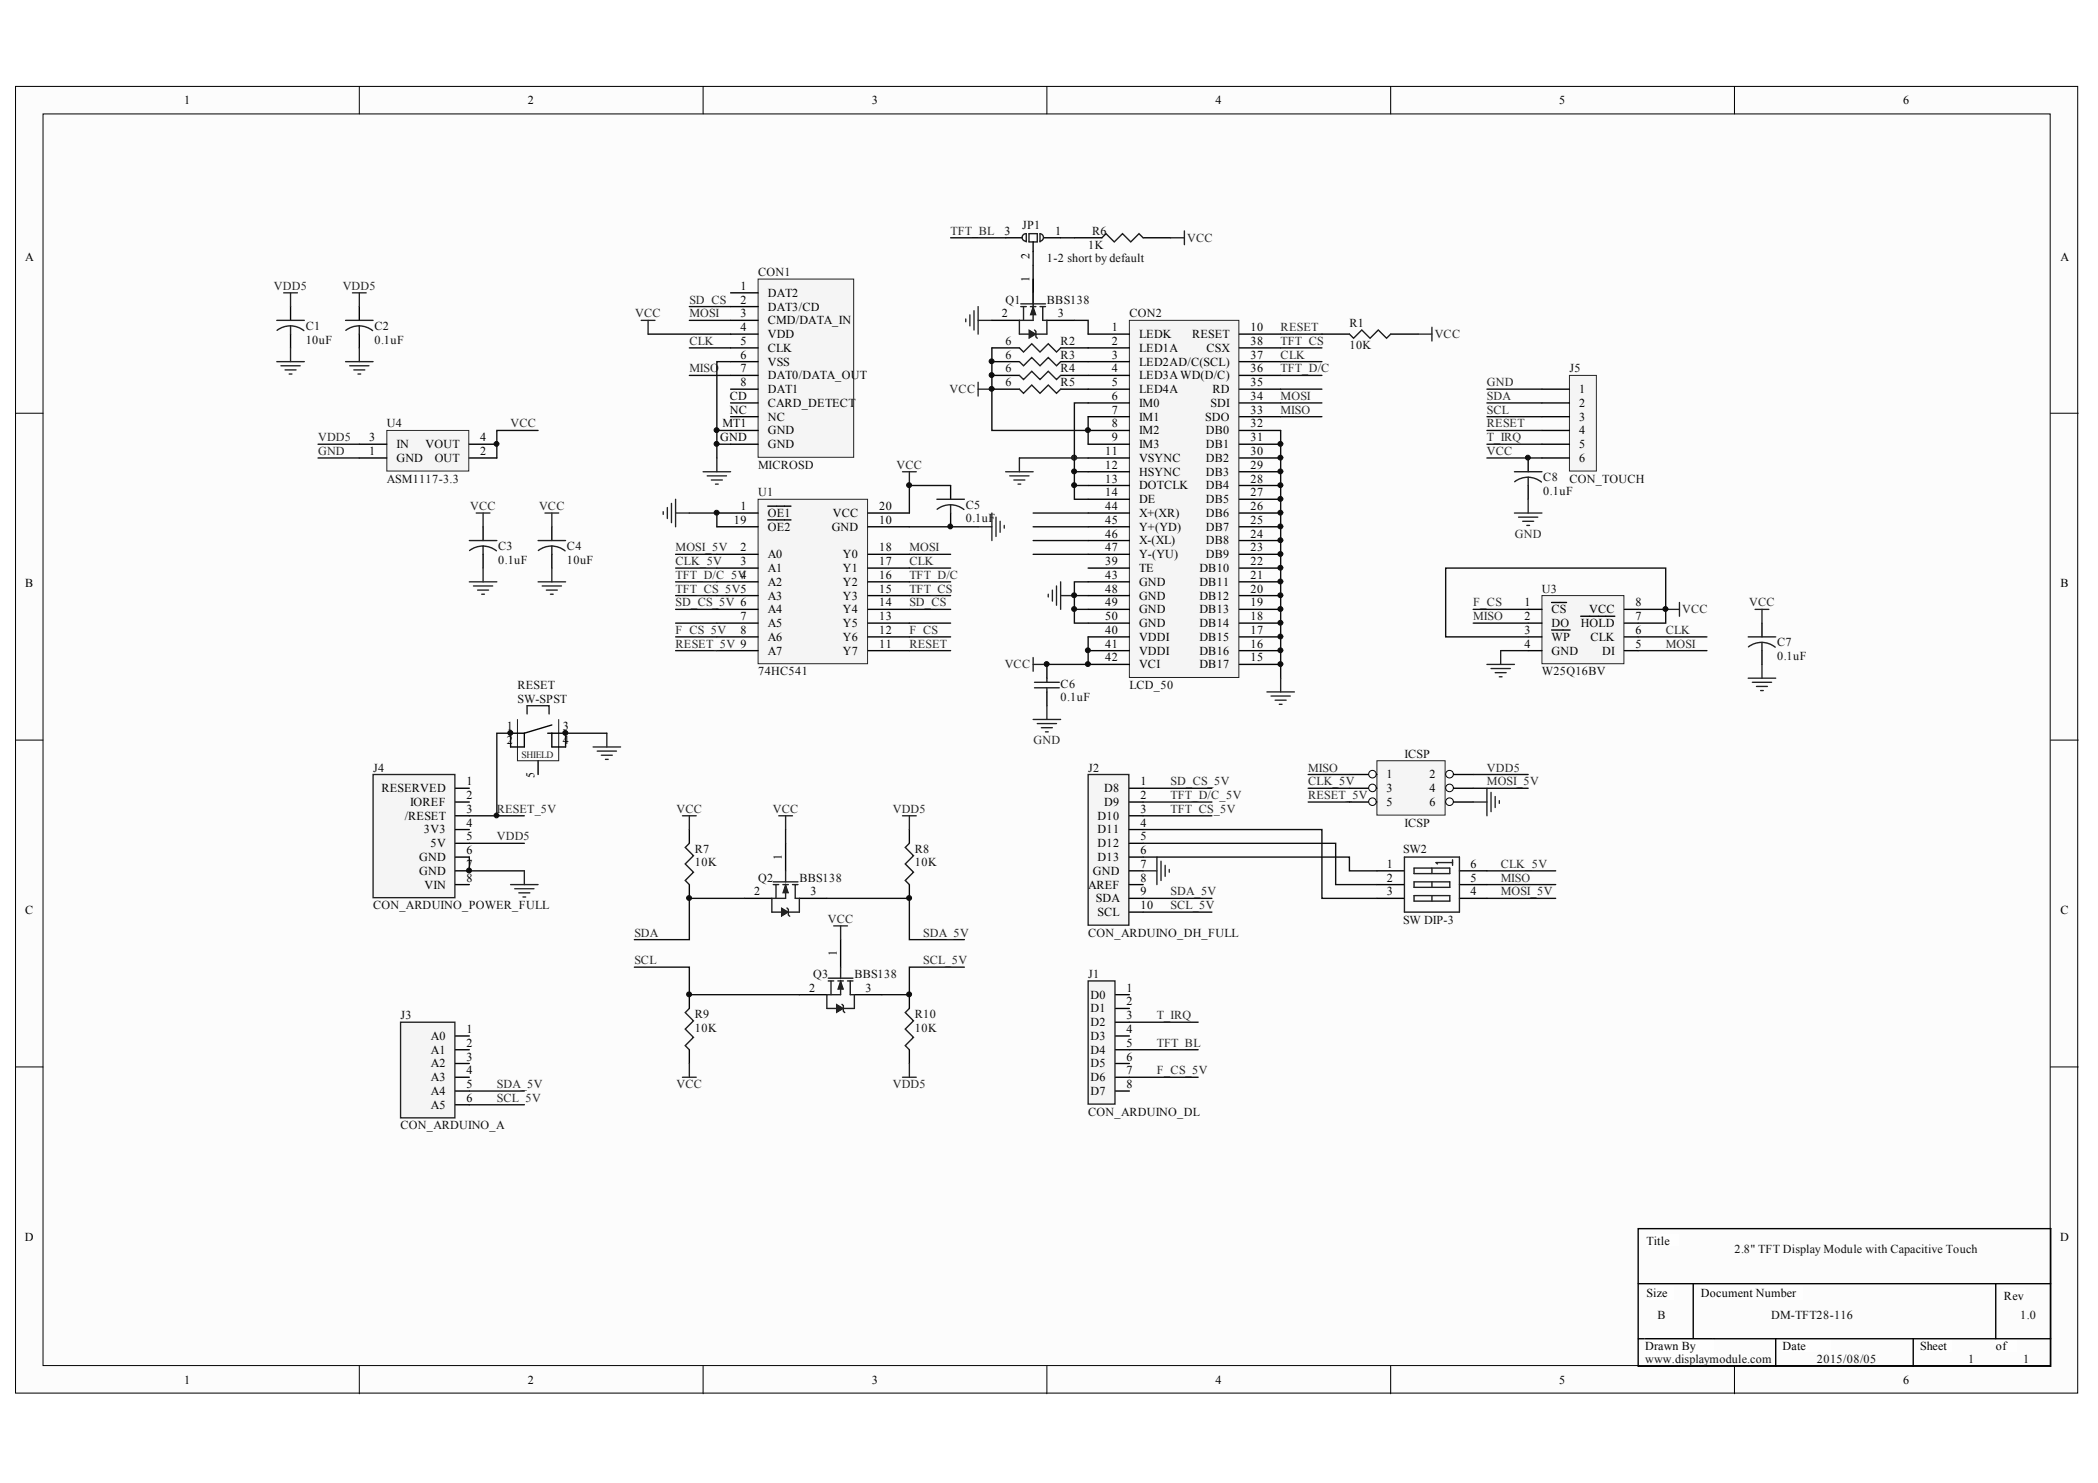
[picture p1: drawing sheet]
<svg xmlns="http://www.w3.org/2000/svg" width="296mm" height="209mm" viewBox="0 0 296 209" stroke-linecap="round" stroke-linejoin="round" font-family="sans-serif">
<g fill="#fcfcfc" stroke="#000" stroke-width=".14">
<path d="M2.2 12.2h290.9v184.3h-290.9z"/>
<path d="M6.1 16.1h283.1v176.5h-283.1z"/>
</g>
<g fill="none" stroke="#000" stroke-width=".14">
<path d="M50.7 12.2v3.9M99.2 12.2v3.9M147.7 12.2v3.9M196.2 12.2v3.9M244.7 12.2v3.9M2.2 58.3h3.9M289.3 58.3h3.9M2.2 104.4h3.9M289.3 104.4h3.9M2.2 150.5h3.9M289.3 150.5h3.9M50.7 192.7v3.9"/>
<path d="M99.2 192.7v3.9M147.7 192.7v3.9M196.2 192.7v3.9M244.7 192.7v3.9"/>
</g>
<circle cx="151.5" cy="64.6" r=".34" fill="#0e0e0e" stroke="#0e0e0e" stroke-width=".14"/>
<path d="M56.5 144.2h7.7v13.5h-7.7z" fill="#f5f5f5" stroke="#262626" stroke-width=".19"/>
<path d="M64.3 146.1h1.9M64.3 148.1h1.9M64.3 150h1.9M64.3 152h1.9M64.3 153.9h1.9M64.3 155.8h1.9" fill="none" stroke="#000" stroke-width=".19"/>
<path d="M52.6 109.3h11.6v17.3h-11.6z" fill="#f5f5f5" stroke="#262626" stroke-width=".19"/>
<path d="M64.3 115.1h1.9M64.3 117h1.9M64.3 119h1.9M64.3 113.1h1.9M64.3 111.2h1.9M64.3 120.9h1.9M64.3 122.8h1.9M64.3 124.8h1.9" fill="none" stroke="#000" stroke-width=".19"/>
<path d="M153.5 138.4h3.8v17.3h-3.8z" fill="#f5f5f5" stroke="#262626" stroke-width=".19"/>
<path d="M157.4 140.3h1.9M157.4 142.3h1.9M157.4 144.2h1.9M157.4 146.1h1.9M157.4 148.1h1.9M157.4 150h1.9M157.4 152h1.9M157.4 153.9h1.9" fill="none" stroke="#000" stroke-width=".19"/>
<path d="M153.5 109.3h5.8v21.2h-5.8z" fill="#f5f5f5" stroke="#262626" stroke-width=".19"/>
<path d="M159.3 111.2h2M159.3 113.1h2M159.3 115.1h2M159.3 117h2M159.3 119h2M159.3 120.9h2M159.3 122.8h2M159.3 124.8h2M159.3 126.7h2M159.3 128.7h2" fill="none" stroke="#000" stroke-width=".19"/>
<path d="M217.5 84h11.6v9.6h-11.6z" fill="#f5f5f5" stroke="#262626" stroke-width=".14"/>
<path d="M215.6 86h1.9M215.6 87.9h1.9M215.6 89.8h1.9M215.6 91.8h1.9M218.9 85h2.1M218.9 88.9h2.6M223 86.9h4.8M229.2 86h1.9M229.2 87.9h1.9M229.2 89.8h1.9M229.2 91.8h1.9" fill="none" stroke="#000" stroke-width=".19"/>
<path d="M54.6 60.7h11.5v5.7h-11.5z" fill="#f5f5f5" stroke="#262626" stroke-width=".14"/>
<path d="M50.7 62.7h3.9M50.7 64.6h3.9M66.2 62.7h3.9M66.2 64.6h3.9" fill="none" stroke="#000" stroke-width=".19"/>
<path d="M159.3 45.2h15.5v50.4h-15.5z" fill="#f5f5f5" stroke="#262626" stroke-width=".14"/>
<g fill="none" stroke="#000" stroke-width=".19">
<path d="M50.7 43.3v1.9M50.7 47.1v2M139.9 54.9h3.9M139.9 53h3.9M139.9 51h3.9M139.9 49.1h3.9M149.6 54.9h9.7M149.6 53h9.7M149.6 51h9.7M149.6 49.1h9.7M153.5 47.1h5.8M153.5 56.8h5.8"/>
<path d="M153.5 58.8h5.8M174.9 54.9h5.8M174.9 53h5.8M174.9 51h5.8M174.9 49.1h5.8M174.9 47.1h5.8M174.9 56.8h5.8M174.9 58.8h5.8M186.5 47.1h3.9M196.2 47.1h3.9M68.2 74.3v2M68.2 78.2v1.9"/>
<path d="M153.5 60.7h5.8M153.5 62.7h5.8M153.5 64.6h5.8M153.5 66.5h5.8M153.5 68.5h5.8M153.5 70.4h5.8M153.5 78.2h5.8M153.5 76.3h5.8M153.5 74.3h5.8M153.5 72.4h5.8M174.9 60.7h5.8M174.9 62.7h5.8"/>
<path d="M174.9 64.6h5.8M174.9 66.5h5.8M174.9 68.5h5.8M174.9 70.4h5.8M174.9 78.2h5.8M174.9 76.3h5.8M174.9 74.3h5.8M174.9 72.4h5.8M153.5 93.7h5.8M153.5 91.8h5.8M153.5 89.8h5.8M153.5 87.9h5.8"/>
<path d="M153.5 86h5.8M153.5 84h5.8M153.5 82.1h5.8M153.5 80.1h5.8M174.9 93.7h5.8M174.9 91.8h5.8M174.9 89.8h5.8M174.9 87.9h5.8M174.9 86h5.8M174.9 84h5.8M174.9 82.1h5.8M174.9 80.1h5.8"/>
<path d="M248.6 87.9v1.9M248.6 91.8v1.9"/>
</g>
<g fill="none" stroke="#0e0e0e" stroke-width=".19">
<path d="M91.4 47.1h11.7M97.3 43.3h5.8M97.3 49.1h5.8M97.3 45.2h5.8M97.3 53h5.8M180.7 49.1h5.8M180.7 53h5.8M180.7 47.1h5.8M180.7 51h5.8M180.7 54.9h5.8M180.7 56.8h5.8M180.7 58.8h5.8"/>
<path d="M44.9 62.7h5.8M44.9 64.6h5.8M75.9 60.7h-5.8v3.9M95.3 78.2h5.8M101.1 62.7h2M101.1 60.7h2M128.3 78.2h5.8M143.8 64.6h9.7M145.8 78.2h7.7M145.8 72.4h7.7M145.8 74.3h7.7M145.8 76.3h7.7"/>
<path d="M151.6 66.5h1.9M151.6 68.5h1.9M180.7 60.7v35M95.3 80.1h5.8M95.3 82.1h5.8M95.3 84h5.8M95.3 86h5.8M95.3 87.9h5.8M128.3 80.1h5.8M128.3 82.1h5.8M128.3 84h5.8M128.3 86h5.8"/>
<path d="M128.3 87.9h5.8M151.6 86h1.9M66.2 119h7.8M66.2 120.9v1.9h7.8"/>
</g>
<g fill="none" stroke="#1c1c1c" stroke-width=".19">
<path d="M48.8 45.2h3.8M50.7 46a3.1 3.1 0 0 1 1.9 .6M50.7 46a3.1 3.1 0 0 0-1.9 .6M50.7 46v1.1M143.8 49.1l.6 .6 1.2-1.2 1.1 1.2 1.2-1.2 1.1 1.2 .6-.6M143.8 51l.6 .6 1.2-1.2 1.1 1.2 1.2-1.2 1.1 1.2 .6-.6M143.8 54.9l.6 .6 1.2-1.2 1.1 1.2 1.2-1.2 1.1 1.2 .6-.6M143.8 53l.6 .5 1.2-1.1 1.1 1.1 1.2-1.1 1.1 1.1 .6-.5M190.4 47.1l.6 .6 1.1-1.1 1.2 1.1 1.1-1.1 1.2 1.1 .6-.6M66.2 76.3h3.9M68.2 77a3.1 3.1 0 0 1 1.8 .7M68.2 77a3.1 3.1 0 0 0-2 .7"/>
<path d="M68.2 77v1.2M246.6 89.8h3.9M248.6 90.6a3.1 3.1 0 0 1 1.8 .7M248.6 90.6a3.1 3.1 0 0 0-1.9 .6M248.6 90.6v1.2"/>
</g>
<g fill="none" stroke="#262626" stroke-width=".19">
<path d="M48.8 51h3.8M49.3 51.6h2.7M49.7 41.3h2M49.9 52.2h1.6M50.5 52.8h.4M50.7 41.3v2M50.7 49.1v1.9M90.5 45.2h1.9M91.4 45.2v1.9M136.2 45v.4M136.8 44.4v1.6M137.4 43.8v2.8"/>
<path d="M138 45.2h1.9M138 43.3v3.8M138 53.9v2M138 54.9h1.9M67.2 72.4h1.9M68.2 72.4v1.9M99.2 66.5h3.9M99.8 67.1h2.7M100.4 67.7h1.5M100.9 68.3h.4M101.1 64.6v1.9M127.3 66.5h2"/>
<path d="M128.3 66.5v2M141.9 66.5h3.9M142.5 67.1h2.7M143 67.7h1.6M143.6 68.3h.4M143.8 64.6v1.9M66.2 82.1h3.9M66.8 82.7h2.7M67.4 83.2h1.5M68 83.8h.3M68.2 80.1v2M145.8 92.8v1.9"/>
<path d="M145.8 93.7h1.9M147.9 83.8v.4M148.5 83.2v1.6M149 82.7v2.7M149.6 82.1v3.9M149.6 84h2M178.7 97.6h3.9M179.3 98.2h2.7M179.9 98.8h1.5M180.5 99.4h.4M180.7 95.7v1.9M246.6 95.7h3.9"/>
<path d="M247.2 96.2h2.7M247.6 86h1.9M247.8 96.8h1.5M248.4 97.4h.4M248.6 86v1.9M248.6 93.7v2M83.7 105.4h3.9M84.3 106h2.7M84.8 106.5h1.6M85.4 107.1h.4M85.6 103.4v2M72 124.8h3.9"/>
<path d="M72.6 125.4h2.7M73.2 125.9h1.5M73.8 126.5h.4M74 122.8v2"/>
</g>
<path d="M107 70.4h15.4v23.2h-15.4z" fill="#f5f5f5" stroke="#262626" stroke-width=".14"/>
<g fill="none" stroke="#000" stroke-width=".19">
<path d="M101.1 72.4h5.9M101.1 78.2h5.9M101.1 74.3h5.9M108.3 71.4h3.3M108.3 73.3h3.3M122.5 72.4h5.8M122.5 78.2h5.8M122.5 74.3h5.8M134.1 68.5v1.9M134.1 72.4v1.9M101.1 80.1h5.9M101.1 82.1h5.9"/>
<path d="M101.1 84h5.9M101.1 86h5.9M101.1 87.9h5.9M101.1 89.8h5.9M101.1 91.8h5.9M122.5 80.1h5.8M122.5 82.1h5.8M122.5 84h5.8M122.5 86h5.8M122.5 87.9h5.8M122.5 89.8h5.8M122.5 91.8h5.8"/>
</g>
<g fill="none" stroke="#262626" stroke-width=".19">
<path d="M93.6 72.2v.4M94.1 71.6v1.5M94.7 71v2.7M95.3 70.4v3.9M95.3 72.4h2M138 74.3h1.9M139.9 72.4v3.9M140.5 73v2.7M141.1 73.5v1.6M141.7 74.1v.4M209.8 93.7h3.9M210.4 94.3h2.7"/>
<path d="M210.9 94.9h1.6M211.5 95.5h.4M211.7 91.8v1.9M235 86h1.9M236.9 85v1.9"/>
</g>
<g fill="none" stroke="#0e0e0e" stroke-width=".19">
<path d="M97.3 72.4h3.8v1.9M134.1 68.5h-5.8v3.9M95.3 89.8h5.8M128.3 89.8h5.8M207.8 86h7.8M207.8 87.9h7.8M211.7 91.8h3.9M231.1 89.8h9.7M231.1 86h3.9M231.1 91.8h9.7M161.3 115.1h9.7M161.3 113.1h9.7"/>
<path d="M161.3 111.2h9.7M161.3 126.7h9.7M161.3 128.7h9.7M66.2 155.8h7.8M66.2 153.9h7.8M159.3 148.1h9.7M159.3 152h9.7"/>
</g>
<path d="M132.2 70.4h3.9M132.2 71.8a3.1 3.1 0 0 1 3.8 .1M134.1 71.2v1.2" fill="none" stroke="#1c1c1c" stroke-width=".19"/>
<path d="M194.3 107.3h9.6v7.7h-9.6z" fill="#f5f5f5" stroke="#262626" stroke-width=".14"/>
<path d="M190.4 109.3h3.9" fill="none" stroke="#000" stroke-width=".19"/>
<circle cx="193.6" cy="109.2" r=".53" fill="#fcfcfc" stroke="#000" stroke-width=".14"/>
<path d="M204 109.3h3.8" fill="none" stroke="#000" stroke-width=".19"/>
<circle cx="204.5" cy="109.2" r=".54" fill="#fcfcfc" stroke="#000" stroke-width=".14"/>
<path d="M190.4 111.2h3.9" fill="none" stroke="#000" stroke-width=".19"/>
<circle cx="193.6" cy="111.1" r=".53" fill="#fcfcfc" stroke="#000" stroke-width=".14"/>
<path d="M204 111.2h3.8" fill="none" stroke="#000" stroke-width=".19"/>
<circle cx="204.5" cy="111.1" r=".54" fill="#fcfcfc" stroke="#000" stroke-width=".14"/>
<path d="M190.4 113.1h3.9" fill="none" stroke="#000" stroke-width=".19"/>
<circle cx="193.6" cy="113.1" r=".53" fill="#fcfcfc" stroke="#000" stroke-width=".14"/>
<path d="M204 113.1h3.8" fill="none" stroke="#000" stroke-width=".19"/>
<circle cx="204.5" cy="113.1" r=".54" fill="#fcfcfc" stroke="#000" stroke-width=".14"/>
<path d="M95.3 91.8h5.8M128.3 91.8h5.8M66.2 115.1h7.8M209.8 122.8h9.7M209.8 124.8h9.7M209.8 126.7h9.7M159.3 144.2h9.7" fill="none" stroke="#0e0e0e" stroke-width=".19"/>
<path d="M151.6 33.5h3.9M161.3 33.5h3.9M147.7 93.7v2M147.7 97.6v1.9M72 103.4h2M74 103.4v2h-2M75.9 107.3v2M77.3 103.4h2.5M77.9 103.4v2h1.9M77.9 102.3l-3.9 1.1" fill="none" stroke="#000" stroke-width=".19"/>
<path d="M155.5 33.5l.5-.5 1.2 1.1 1.2-1.1 1.1 1.1 1.2-1.1 .6 .5M145.9 96.2h3.5M145.9 97h3.5M147.7 95.7v.5M147.7 97v.6M74.4 100.7v-1.2h3.1v1.2" fill="none" stroke="#1c1c1c" stroke-width=".19"/>
<path d="M165.2 33.5h1.9M167.1 32.6v1.9M200.1 47.1h1.9M202 46.2v1.9" fill="none" stroke="#262626" stroke-width=".19"/>
<path d="M73 101.5v5.8h5.8v-5.8" fill="none" stroke="#1c1c1c" stroke-width=".14"/>
<path d="M107 39.4h13.4v25.1h-13.4z" fill="#f5f5f5" stroke="#262626" stroke-width=".14"/>
<g fill="none" stroke="#000" stroke-width=".19">
<path d="M103.1 41.3h3.9M103.1 43.3h3.9M103.1 45.2h3.9M103.1 47.1h3.9M103.1 49.1h3.9M103.1 51h3.9M103.1 53h3.9M103.1 54.9h3.9M103.1 56.8h3.9M103.1 58.8h3.9M103.1 60.7h3.9M103.1 62.7h3.9"/>
<path d="M194.3 122.8h3.8M194.3 124.8h3.8M194.3 126.7h3.8M205.9 122.8h3.9M205.9 124.8h3.9M205.9 126.7h3.9M231.1 173.3h58.2v19.4h-58.2zM231.1 181.1h58.2M231.1 188.8h58.2M238.9 181.1v7.7M250.5 188.8v3.9M269.9 188.8v3.9"/>
<path d="M281.6 181.1v7.7"/>
</g>
<circle cx="151.5" cy="64.6" r=".34" fill="#262626" stroke="#262626" stroke-width=".14"/>
<path d="M207.8 113.1h2M209.8 111.2v3.9M210.4 111.8v2.7M210.9 112.4v1.5M211.5 112.9v.4M161.3 122.8h1.9M163.2 120.9v3.9M163.8 121.5v2.7M164.4 122.1v1.5M165 122.6v.4" fill="none" stroke="#262626" stroke-width=".19"/>
<path d="M198.1 120.9h7.8v7.8h-7.8zM199.5 122.5h5v.7h-5zM199.5 124.4h5v.8h-5zM199.5 126.3h5v.8h-5zM202 122.5v.7M202 124.4v.8M202 126.3v.8M204.9 121.7h-2.3l.2 .2M204.9 121.3v.8" fill="none" stroke="#1c1c1c" stroke-width=".19"/>
<g fill="none" stroke="#0e0e0e" stroke-width=".19">
<path d="M103.1 51h-2v13.6M139.9 49.1v11.6h13.6M153.5 56.8h-1.9v13.6h1.9M153.5 58.8v3.9M128.3 74.3h9.7M151.6 84h1.9M153.5 82.1h-1.9v5.8h1.9M153.5 89.8v3.9h-5.8M231.1 87.9h3.9v-7.8h-31v9.7h11.6M72 105.4v-2h-1.9v11.7M85.6 103.4h-5.8v2M161.3 119h27.1v5.8h5.9"/>
<path d="M161.3 117h25.2v9.7h7.8M184.6 109.3h5.8M184.6 111.2h5.8M207.8 111.2h7.8M161.3 120.9h29.1v1.9h3.9"/>
</g>
<g fill="#fefefe" stroke="#fefefe" stroke-width=".14">
<path d="M232.3 174.2h4.5v1.5h-4.5z"/>
<path d="M232.3 181.5h3.8v1.8h-3.8z"/>
<path d="M239.9 181.5h14.5v1.8h-14.5z"/>
<path d="M282.7 181.8h3v1.5h-3z"/>
<path d="M251.5 188.8h6.7v1.9h-6.7z"/>
<path d="M270.9 188.8h4.4v1.9h-4.4z"/>
<path d="M281.6 188.9h2.9v1.8h-2.9z"/>
<path d="M232.1 188.8h9.6v3.3h-9.6z"/>
</g>
<path d="M221.4 53h3.8v13.4h-3.8z" fill="#f5f5f5" stroke="#262626" stroke-width=".14"/>
<g fill="none" stroke="#000" stroke-width=".19">
<path d="M141.9 33.5h2.3M145.8 37.4v3.9M147.3 33.5h2.3M41 43.3v1.9M41 47.1v2M139.9 45.2h3.9M147.7 45.2h3.9M217.5 54.9h3.9M217.5 56.8h3.9M217.5 58.8h3.9M77.9 74.3v2M77.9 78.2v1.9"/>
<path d="M215.6 64.6v1.9M215.6 68.5v1.9M217.5 60.7h3.9M217.5 62.7h3.9M217.5 64.6h3.9M97.3 117v2M110.8 119v3.8M128.3 117v2M97.3 124.8v1.9M105 126.7h3.9M112.8 126.7h3.9M118.6 132.5v3.9"/>
<path d="M128.3 124.8v1.9M97.3 140.3v2M97.3 148.1v1.9M112.8 140.3h3.9M120.5 140.3h3.9M128.3 140.3v2M128.3 148.1v1.9"/>
</g>
<g fill="none" stroke="#0e0e0e" stroke-width=".19">
<path d="M134.1 33.5h7.8M145.8 35.5v1.9M145.8 39.4v3.9M149.6 33.5h2M151.6 45.2h1.9v1.9M209.8 54.9h7.7M209.8 56.8h7.7M209.8 58.8h7.7M209.8 60.7h7.7M209.8 62.7h7.7M209.8 64.6h7.7M110.8 117v2"/>
<path d="M184.6 113.1h5.8M207.8 109.3h7.8M89.5 136.4h7.8v3.9h15.5M105 126.7h-7.7v5.8h-7.8M116.7 126.7h11.6v5.8h7.8M136.1 136.4h-7.8v3.9h-3.9"/>
</g>
<g fill="none" stroke="#1c1c1c" stroke-width=".19">
<path d="M39.1 45.2h3.8M41 46a3.1 3.1 0 0 1 1.9 .6M41 46a3.1 3.1 0 0 0-1.9 .6M41 46v1.1M144 42.9h3.5M144 43.3h.8M144.4 43.3v1.9M145.4 43.3h.7M145.8 41.3v1.6M145.8 43.3v1.9h-2v1.9h1.4M145.9 46.6l.2 .1v.8l.2 .2M146.7 43.3h.8"/>
<path d="M147.1 43.3v1.9h.6v1.9h-1.6M75.9 76.3h3.9M77.9 77a3.1 3.1 0 0 1 1.8 .7M77.9 77a3.1 3.1 0 0 0-2 .7M77.9 77v1.2M213.7 66.5h3.8M215.6 67.3a3.1 3.1 0 0 1 1.9 .7M215.6 67.3a3.1 3.1 0 0 0-1.9 .7M215.6 67.3v1.2M97.3 119l-.6 .5 1.1 1.2-1.1 1.2 1.1 1.1-1.1 1.2 .6 .6M128.3 119l-.6 .5 1.2 1.2-1.2 1.2 1.2 1.1-1.2 1.2 .6 .6M109.1 124.4h3.5"/>
<path d="M109.1 124.8h.8M109.5 124.8v1.9M110.4 124.8h.8M110.8 122.8v1.6M110.8 124.8v1.9h-1.9v2h1.3M111 128.1l.2 .2v.8l.2 .1M111.8 124.8h.8M112.2 124.8v1.9h.6v2h-1.6M116.8 138h3.5M116.8 138.4h.8M117.2 138.4v1.9M118.2 138.4h.8"/>
<path d="M118.6 136.4v1.6M118.6 138.4v1.9h-1.9v2h1.3M119.6 138.4h.7M119.9 138.4v1.9h.6v2h-1.5M97.3 142.3l-.6 .5 1.1 1.2-1.1 1.2 1.1 1.1-1.1 1.2 .6 .6M118.8 141.7l.2 .2v.7l.2 .2M128.3 142.3l-.6 .5 1.2 1.2-1.2 1.2 1.2 1.1-1.2 1.2 .6 .6"/>
</g>
<g fill="#1c1c1c" stroke="#1c1c1c" stroke-width=".14">
<path d="M145.8 43.3l.3 1.1h-.7z"/>
<path d="M145.2 46.6l.9 .5-.9 .6z"/>
<path d="M110.8 124.8l.4 1.1h-.8z"/>
<path d="M110.2 128.1l1 .6-1 .5z"/>
<path d="M118.6 138.4l.4 1.1h-.8z"/>
<path d="M118 141.7l1 .6-1 .5z"/>
</g>
<g fill="none" stroke="#262626" stroke-width=".19">
<path d="M39.1 51h3.8M39.6 51.6h2.7M40 41.3h2M40.2 52.2h1.6M40.8 52.8h.4M41 41.3v2M41 49.1v1.9M76.9 72.4h1.9M77.9 72.4v1.9M213.7 72.4h3.8M214.2 73h2.8M214.8 73.5h1.6"/>
<path d="M215.4 74.1h.4M215.6 70.4v2M75.9 82.1h3.9M76.5 82.7h2.7M77.1 83.2h1.5M77.7 83.8h.3M77.9 80.1v2M147.7 99.5v2M96.3 115.1h1.9M97.3 115.1v1.9M109.9 115.1h1.9M110.8 115.1v1.9"/>
<path d="M127.3 115.1h2M128.3 115.1v1.9M145.8 101.5h3.8M146.3 102.1h2.7M146.9 102.7h1.6M147.5 103.2h.4M117.6 130.6h2M118.6 130.6v1.9M96.3 152h1.9M97.3 150v2M127.3 152h2M128.3 150v2"/>
</g>
<g fill="#0e0e0e" stroke="#0e0e0e" stroke-width=".14">
<circle cx="66.2" cy="122.8" r=".34"/>
<circle cx="70" cy="115" r=".34"/>
<circle cx="70" cy="62.6" r=".34"/>
<circle cx="72" cy="103.4" r=".34"/>
<circle cx="79.8" cy="103.4" r=".34"/>
<circle cx="97.2" cy="140.3" r=".34"/>
<circle cx="97.2" cy="126.7" r=".34"/>
<circle cx="101.1" cy="72.3" r=".34"/>
<circle cx="101.1" cy="62.6" r=".34"/>
<circle cx="101.1" cy="60.7" r=".34"/>
<circle cx="128.3" cy="140.3" r=".34"/>
<circle cx="128.3" cy="126.7" r=".34"/>
<circle cx="128.3" cy="68.4" r=".34"/>
<circle cx="134.1" cy="74.3" r=".34"/>
<circle cx="139.9" cy="54.8" r=".34"/>
<circle cx="139.9" cy="52.9" r=".34"/>
<circle cx="139.9" cy="51" r=".34"/>
<circle cx="147.7" cy="93.7" r=".34"/>
<circle cx="151.5" cy="85.9" r=".34"/>
<circle cx="151.5" cy="84" r=".34"/>
<circle cx="151.5" cy="68.4" r=".34"/>
<circle cx="151.5" cy="66.5" r=".34"/>
<circle cx="153.5" cy="93.7" r=".34"/>
<circle cx="153.5" cy="91.7" r=".34"/>
<circle cx="153.5" cy="60.7" r=".34"/>
<circle cx="180.6" cy="93.7" r=".34"/>
<circle cx="180.6" cy="91.7" r=".34"/>
<circle cx="180.6" cy="89.8" r=".34"/>
<circle cx="180.6" cy="87.9" r=".34"/>
<circle cx="180.6" cy="85.9" r=".34"/>
<circle cx="180.6" cy="84" r=".34"/>
<circle cx="180.6" cy="82" r=".34"/>
<circle cx="180.6" cy="80.1" r=".34"/>
<circle cx="180.6" cy="78.1" r=".34"/>
<circle cx="180.6" cy="76.2" r=".34"/>
<circle cx="180.6" cy="74.3" r=".34"/>
<circle cx="180.6" cy="72.3" r=".34"/>
<circle cx="180.6" cy="70.4" r=".34"/>
<circle cx="180.6" cy="68.4" r=".34"/>
<circle cx="180.6" cy="66.5" r=".34"/>
<circle cx="180.6" cy="64.6" r=".34"/>
<circle cx="180.6" cy="62.6" r=".34"/>
<circle cx="215.5" cy="64.6" r=".34"/>
<circle cx="235" cy="85.9" r=".34"/>
</g>
<text font-size="2.5" x="145" y="35.2">PIJP102</text>
<g font-size="1.7">
<text x="26" y="14.7">1</text>
<text x="74.5" y="14.7">2</text>
<text x="123" y="14.7">3</text>
<text x="171.5" y="14.7">4</text>
<text x="220" y="14.7">5</text>
<text x="268.5" y="14.7">6</text>
<text x="141.7" y="33.1">3</text>
<text x="148.9" y="33.1">1</text>
<text x="3.5" y="36.8">A</text>
<text x="104.5" y="40.9">1</text>
<text x="108.3" y="41.9">DAT2</text>
<text x="145.2" y="39.8" transform="rotate(-90 145.2 39.8)">1</text>
<text x="145.2" y="36.5" transform="rotate(-90 145.2 36.5)">2</text>
<text x="290.7" y="36.8">A</text>
<text x="104.5" y="42.8">2</text>
<text x="104.5" y="44.8">3</text>
<text x="104.5" y="46.7">4</text>
<text x="108.3" y="43.8">DAT3/CD</text>
<text x="108.3" y="45.7">CMD/DATA_IN</text>
<text x="108.3" y="47.7">VDD</text>
<text x="141.3" y="44.8">2</text>
<text x="149.2" y="44.8">3</text>
<text x="156.8" y="46.7">1</text>
<text x="160.7" y="47.7">LEDK</text>
<text x="168.2" y="47.7">RESET</text>
<text x="176.4" y="46.7">10</text>
<text x="104.5" y="48.7">5</text>
<text x="104.5" y="50.6">6</text>
<text x="104.5" y="52.5">7</text>
<text x="108.3" y="49.6">CLK</text>
<text x="108.3" y="51.6">VSS</text>
<text x="108.3" y="53.5">DAT0/DATA_OUT</text>
<text x="156.8" y="52.5">4</text>
<text x="156.8" y="50.6">3</text>
<text x="156.8" y="48.7">2</text>
<text x="160.7" y="53.5">LED3A WD(D/C)</text>
<text x="160.7" y="51.6">LED2AD/C(SCL)</text>
<text x="160.7" y="49.6">LED1A</text>
<text x="170.2" y="49.6">CSX</text>
<text x="176.4" y="52.5">36</text>
<text x="176.4" y="50.6">37</text>
<text x="176.4" y="48.7">38</text>
<text x="103" y="56.4">CD</text>
<text x="103" y="58.4">NC</text>
<text x="104.5" y="54.5">8</text>
<text x="108.3" y="55.4">DAT1</text>
<text x="108.3" y="57.4">CARD_DETECT</text>
<text x="108.3" y="59.3">NC</text>
<text x="156.8" y="54.5">5</text>
<text x="156.8" y="56.4">6</text>
<text x="156.8" y="58.4">7</text>
<text x="160.7" y="55.4">LED4A</text>
<text x="160.7" y="57.4">IM0</text>
<text x="160.7" y="59.3">IM1</text>
<text x="170" y="59.3">SDO</text>
<text x="170.8" y="57.4">SDI</text>
<text x="171" y="55.4">RD</text>
<text x="176.4" y="58.4">33</text>
<text x="176.4" y="56.4">34</text>
<text x="176.4" y="54.5">35</text>
<text x="222.8" y="55.4">1</text>
<text x="222.8" y="57.4">2</text>
<text x="222.8" y="59.3">3</text>
<text x="52.1" y="62.2">3</text>
<text x="52.1" y="64.2">1</text>
<text x="55.9" y="63.2">IN</text>
<text x="55.9" y="65.2">GND</text>
<text x="60" y="63.2">VOUT</text>
<text x="61.3" y="65.2">OUT</text>
<text x="67.8" y="64.2">2</text>
<text x="67.8" y="62.2">4</text>
<text x="101.6" y="62.2">GND</text>
<text x="101.9" y="60.3">MT1</text>
<text x="108.3" y="61.3">GND</text>
<text x="108.3" y="63.2">GND</text>
<text x="155.9" y="64.2">11</text>
<text x="156.8" y="60.3">8</text>
<text x="156.8" y="62.2">9</text>
<text x="160.7" y="61.3">IM2</text>
<text x="160.7" y="63.2">IM3</text>
<text x="160.7" y="65.2">VSYNC</text>
<text x="170.1" y="65.2">DB2</text>
<text x="170.1" y="63.2">DB1</text>
<text x="170.1" y="61.3">DB0</text>
<text x="176.4" y="64.2">30</text>
<text x="176.4" y="62.2">31</text>
<text x="176.4" y="60.3">32</text>
<text x="222.8" y="61.3">4</text>
<text x="222.8" y="63.2">5</text>
<text x="222.8" y="65.2">6</text>
<text x="104.5" y="72">1</text>
<text x="124" y="72">20</text>
<text x="155.9" y="66.1">12</text>
<text x="155.9" y="68.1">13</text>
<text x="155.9" y="70">14</text>
<text x="155.9" y="72">44</text>
<text x="160.7" y="67.1">HSYNC</text>
<text x="160.7" y="69">DOTCLK</text>
<text x="160.7" y="71">DE</text>
<text x="170.1" y="71">DB5</text>
<text x="170.1" y="69">DB4</text>
<text x="170.1" y="67.1">DB3</text>
<text x="176.4" y="72">26</text>
<text x="176.4" y="70">27</text>
<text x="176.4" y="68.1">28</text>
<text x="176.4" y="66.1">29</text>
<text x="103.5" y="73.9">19</text>
<text x="104.5" y="77.8">2</text>
<text x="108.3" y="72.9">OE1</text>
<text x="108.3" y="74.9">OE2</text>
<text x="117.3" y="74.9">GND</text>
<text x="117.5" y="72.9">VCC</text>
<text x="124" y="73.9">10</text>
<text x="124" y="77.8">18</text>
<text x="155.9" y="73.9">45</text>
<text x="155.9" y="75.8">46</text>
<text x="155.9" y="77.8">47</text>
<text x="160.7" y="72.9">X+(XR)</text>
<text x="160.7" y="74.9">Y+(YD)</text>
<text x="160.7" y="76.8">X-(XL)</text>
<text x="170.1" y="76.8">DB8</text>
<text x="170.1" y="74.9">DB7</text>
<text x="170.1" y="72.9">DB6</text>
<text x="176.4" y="77.8">23</text>
<text x="176.4" y="75.8">24</text>
<text x="176.4" y="73.9">25</text>
<text x="3.5" y="82.9">B</text>
<text x="104.5" y="79.7">3</text>
<text x="104.5" y="81.7">4</text>
<text x="108.3" y="78.7">A0</text>
<text x="108.3" y="80.7">A1</text>
<text x="108.3" y="82.6">A2</text>
<text x="118.9" y="82.6">Y2</text>
<text x="118.9" y="80.7">Y1</text>
<text x="118.9" y="78.7">Y0</text>
<text x="124" y="83.6">15</text>
<text x="124" y="81.7">16</text>
<text x="124" y="79.7">17</text>
<text x="155.9" y="79.7">39</text>
<text x="155.9" y="81.7">43</text>
<text x="155.9" y="83.6">48</text>
<text x="160.7" y="80.7">TE</text>
<text x="160.7" y="82.6">GND</text>
<text x="160.7" y="78.7">Y-(YU)</text>
<text x="169.2" y="82.6">DB11</text>
<text x="169.2" y="80.7">DB10</text>
<text x="170.1" y="78.7">DB9</text>
<text x="176.4" y="83.6">20</text>
<text x="176.4" y="81.7">21</text>
<text x="176.4" y="79.7">22</text>
<text x="290.7" y="82.9">B</text>
<text x="104.5" y="87.5">7</text>
<text x="104.5" y="89.4">8</text>
<text x="108.3" y="84.6">A3</text>
<text x="108.3" y="86.5">A4</text>
<text x="108.3" y="88.5">A5</text>
<text x="118.9" y="88.5">Y5</text>
<text x="118.9" y="86.5">Y4</text>
<text x="118.9" y="84.6">Y3</text>
<text x="124" y="89.4">12</text>
<text x="124" y="87.5">13</text>
<text x="124" y="85.5">14</text>
<text x="155.9" y="89.4">40</text>
<text x="155.9" y="85.5">49</text>
<text x="155.9" y="87.5">50</text>
<text x="160.7" y="84.6">GND</text>
<text x="160.7" y="86.5">GND</text>
<text x="160.7" y="88.5">GND</text>
<text x="169.2" y="88.5">DB14</text>
<text x="169.2" y="86.5">DB13</text>
<text x="169.2" y="84.6">DB12</text>
<text x="176.4" y="89.4">17</text>
<text x="176.4" y="87.5">18</text>
<text x="176.4" y="85.5">19</text>
<text x="215" y="85.5">1</text>
<text x="215" y="87.5">2</text>
<text x="215" y="89.4">3</text>
<text x="218.9" y="86.5">CS</text>
<text x="218.9" y="88.5">DO</text>
<text x="223" y="88.5">HOLD</text>
<text x="224.2" y="86.5">VCC</text>
<text x="230.7" y="89.4">6</text>
<text x="230.7" y="87.5">7</text>
<text x="230.7" y="85.5">8</text>
<text x="108.3" y="90.4">A6</text>
<text x="108.3" y="92.3">A7</text>
<text x="118.9" y="92.3">Y7</text>
<text x="118.9" y="90.4">Y6</text>
<text x="124" y="91.4">11</text>
<text x="155.9" y="91.4">41</text>
<text x="155.9" y="93.3">42</text>
<text x="160.7" y="90.4">VDDI</text>
<text x="160.7" y="92.3">VDDI</text>
<text x="160.7" y="94.3">VCI</text>
<text x="169.2" y="94.3">DB17</text>
<text x="169.2" y="92.3">DB16</text>
<text x="169.2" y="90.4">DB15</text>
<text x="176.4" y="93.3">15</text>
<text x="176.4" y="91.4">16</text>
<text x="215" y="91.4">4</text>
<text x="218.9" y="90.4">WP</text>
<text x="218.9" y="92.3">GND</text>
<text x="224.4" y="90.4">CLK</text>
<text x="226" y="92.3">DI</text>
<text x="230.7" y="91.4">5</text>
<text x="71.5" y="103">1</text>
<text x="71.5" y="105">2</text>
<text x="79.4" y="103">3</text>
<text x="79.4" y="105">4</text>
<text x="53.8" y="111.7">RESERVED</text>
<text x="57.8" y="113.7">IOREF</text>
<text x="65.8" y="112.7">2</text>
<text x="65.8" y="110.8">1</text>
<text x="75.4" y="109.7" transform="rotate(-90 75.4 109.7)">5</text>
<text x="155.8" y="111.7">D8</text>
<text x="155.8" y="113.7">D9</text>
<text x="160.9" y="110.8">1</text>
<text x="160.9" y="112.7">2</text>
<text x="195.6" y="109.8">1</text>
<text x="195.6" y="111.7">3</text>
<text x="195.6" y="113.7">5</text>
<text x="201.7" y="109.8">2</text>
<text x="201.7" y="111.7">4</text>
<text x="201.7" y="113.7">6</text>
<text x="57.1" y="115.6">/RESET</text>
<text x="59.8" y="117.6">3V3</text>
<text x="60.7" y="119.5">5V</text>
<text x="65.8" y="114.7">3</text>
<text x="65.8" y="116.6">4</text>
<text x="65.8" y="118.5">5</text>
<text x="154.9" y="115.6">D10</text>
<text x="154.9" y="117.6">D11</text>
<text x="154.9" y="119.5">D12</text>
<text x="160.9" y="114.7">3</text>
<text x="160.9" y="116.6">4</text>
<text x="160.9" y="118.5">5</text>
<text x="59.1" y="121.5">GND</text>
<text x="59.1" y="123.4">GND</text>
<text x="59.9" y="125.3">VIN</text>
<text x="65.8" y="120.5">6</text>
<text x="65.8" y="122.4">7</text>
<text x="65.8" y="124.4">8</text>
<text x="110.3" y="121.3" transform="rotate(-90 110.3 121.3)">1</text>
<text x="153.5" y="125.3">AREF</text>
<text x="154.2" y="123.4">GND</text>
<text x="154.9" y="121.5">D13</text>
<text x="160.9" y="120.5">6</text>
<text x="160.9" y="122.4">7</text>
<text x="160.9" y="124.4">8</text>
<text x="195.6" y="122.4">1</text>
<text x="195.6" y="124.4">2</text>
<text x="207.4" y="122.4">6</text>
<text x="207.4" y="124.4">5</text>
<text x="3.5" y="129">C</text>
<text x="106.4" y="126.3">2</text>
<text x="114.3" y="126.3">3</text>
<text x="154.6" y="127.3">SDA</text>
<text x="154.9" y="129.2">SCL</text>
<text x="160.9" y="126.3">9</text>
<text x="160.9" y="128.2">10</text>
<text x="195.6" y="126.3">3</text>
<text x="207.4" y="126.3">4</text>
<text x="290.7" y="129">C</text>
<text x="118.1" y="134.9" transform="rotate(-90 118.1 134.9)">1</text>
<text x="114.2" y="139.9">2</text>
<text x="122.1" y="139.9">3</text>
<text x="153.8" y="140.9">D0</text>
<text x="153.8" y="142.8">D1</text>
<text x="158.9" y="139.9">1</text>
<text x="158.9" y="141.8">2</text>
<text x="158.9" y="143.8">3</text>
<text x="60.8" y="146.7">A0</text>
<text x="60.8" y="148.6">A1</text>
<text x="65.8" y="145.7">1</text>
<text x="65.8" y="147.7">2</text>
<text x="65.8" y="149.6">3</text>
<text x="153.8" y="144.7">D2</text>
<text x="153.8" y="146.7">D3</text>
<text x="153.8" y="148.6">D4</text>
<text x="158.9" y="145.7">4</text>
<text x="158.9" y="147.7">5</text>
<text x="158.9" y="149.6">6</text>
<text x="60.8" y="150.6">A2</text>
<text x="60.8" y="152.5">A3</text>
<text x="60.8" y="154.5">A4</text>
<text x="65.8" y="151.5">4</text>
<text x="65.8" y="153.5">5</text>
<text x="65.8" y="155.4">6</text>
<text x="153.8" y="150.6">D5</text>
<text x="153.8" y="152.5">D6</text>
<text x="153.8" y="154.5">D7</text>
<text x="158.9" y="151.5">7</text>
<text x="158.9" y="153.5">8</text>
<text x="60.8" y="156.4">A5</text>
<text x="3.5" y="175.1">D</text>
<text x="232.3" y="175.7">Title</text>
<text x="290.6" y="175.1">D</text>
<text x="232.3" y="183">Size</text>
<text x="239.9" y="183">Document Number</text>
<text x="282.7" y="183.3">Rev</text>
<text x="232.1" y="190.4">Drawn By</text>
<text x="251.5" y="190.4">Date</text>
<text x="270.9" y="190.4">Sheet</text>
<text x="281.6" y="190.4">of</text>
<text x="26" y="195.2">1</text>
<text x="74.5" y="195.2">2</text>
<text x="123" y="195.2">3</text>
<text x="171.5" y="195.2">4</text>
<text x="220" y="195.2">5</text>
<text x="268.5" y="195.2">6</text>
</g>
<g font-size="1.7" fill="#262626">
<text x="134.1" y="33.1">TFT_BL</text>
<text x="167.5" y="34.1">VCC</text>
<text x="38.6" y="40.9">VDD5</text>
<text x="48.3" y="40.9">VDD5</text>
<text x="89.6" y="44.8">VCC</text>
<text x="97.3" y="42.8">SD_CS</text>
<text x="97.3" y="44.8">MOSI</text>
<text x="180.7" y="46.7">RESET</text>
<text x="202.4" y="47.7">VCC</text>
<text x="97.3" y="48.7">CLK</text>
<text x="97.3" y="52.5">MISO</text>
<text x="180.7" y="48.7">TFT_CS</text>
<text x="180.7" y="50.6">CLK</text>
<text x="180.7" y="52.5">TFT_D/C</text>
<text x="134" y="55.4">VCC</text>
<text x="180.7" y="56.4">MOSI</text>
<text x="180.7" y="58.4">MISO</text>
<text x="209.8" y="54.5">GND</text>
<text x="209.8" y="56.4">SDA</text>
<text x="209.8" y="58.4">SCL</text>
<text x="44.9" y="62.2">VDD5</text>
<text x="44.9" y="64.2">GND</text>
<text x="72" y="60.3">VCC</text>
<text x="209.8" y="60.3">RESET</text>
<text x="209.8" y="62.2">T_IRQ</text>
<text x="209.8" y="64.2">VCC</text>
<text x="66.3" y="72">VCC</text>
<text x="76" y="72">VCC</text>
<text x="126.5" y="66.1">VCC</text>
<text x="95.3" y="77.8">MOSI_5V</text>
<text x="128.3" y="77.8">MOSI</text>
<text x="213.7" y="75.8">GND</text>
<text x="95.3" y="79.7">CLK_5V</text>
<text x="95.3" y="81.7">TFT_D/C_5V</text>
<text x="95.3" y="83.6">TFT_CS_5V5</text>
<text x="128.3" y="79.7">CLK</text>
<text x="128.3" y="81.7">TFT_D/C</text>
<text x="128.3" y="83.6">TFT_CS</text>
<text x="95.3" y="85.5">SD_CS_5V 6</text>
<text x="95.3" y="89.4">F_CS_5V</text>
<text x="128.3" y="85.5">SD_CS</text>
<text x="128.3" y="89.4">F_CS</text>
<text x="207.8" y="85.5">F_CS</text>
<text x="207.8" y="87.5">MISO</text>
<text x="235" y="89.4">CLK</text>
<text x="237.3" y="86.5">VCC</text>
<text x="246.8" y="85.5">VCC</text>
<text x="95.3" y="91.4">RESET_5V 9</text>
<text x="128.3" y="91.4">RESET</text>
<text x="141.7" y="94.3">VCC</text>
<text x="235" y="91.4">MOSI</text>
<text x="145.8" y="105">GND</text>
<text x="165.2" y="110.8">SD_CS_5V</text>
<text x="165.2" y="112.7">TFT_D/C_5V</text>
<text x="184.6" y="108.8">MISO</text>
<text x="184.6" y="110.8">CLK_5V</text>
<text x="184.6" y="112.7">RESET_5V</text>
<text x="209.8" y="110.8">MOSI_5V</text>
<text x="209.8" y="108.8">VDD5</text>
<text x="70.1" y="118.5">VDD5</text>
<text x="70.1" y="114.7">RESET_5V</text>
<text x="95.4" y="114.7">VCC</text>
<text x="109" y="114.7">VCC</text>
<text x="125.9" y="114.7">VDD5</text>
<text x="165.2" y="114.7">TFT_CS_5V</text>
<text x="211.7" y="124.4">MISO</text>
<text x="211.7" y="122.4">CLK_5V</text>
<text x="116.8" y="130.2">VCC</text>
<text x="165.2" y="126.3">SDA_5V</text>
<text x="165.2" y="128.2">SCL_5V</text>
<text x="211.7" y="126.3">MOSI_5V</text>
<text x="89.5" y="132.1">SDA</text>
<text x="89.5" y="136">SCL</text>
<text x="130.2" y="132.1">SDA_5V</text>
<text x="130.2" y="136">SCL_5V</text>
<text x="163.2" y="143.8">T_IRQ</text>
<text x="163.2" y="147.7">TFT_BL</text>
<text x="70.1" y="153.5">SDA_5V</text>
<text x="70.1" y="155.4">SCL_5V</text>
<text x="95.4" y="153.5">VCC</text>
<text x="125.9" y="153.5">VDD5</text>
<text x="163.2" y="151.5">F_CS_5V</text>
</g>
<g font-size="1.7" fill="#0e0e0e">
<text x="144.2" y="32.3">JP1</text>
<text x="153.5" y="35.1">1K</text>
<text x="154.1" y="33.1">R6</text>
<text x="107" y="38.9">CON1</text>
<text x="147.7" y="37">1-2 short by default</text>
<text x="43.1" y="46.5">C1</text>
<text x="52.8" y="46.5">C2</text>
<text x="141.9" y="42.8">Q1</text>
<text x="147.7" y="42.8">BBS138</text>
<text x="159.3" y="44.8">CON2</text>
<text x="190.4" y="46.1">R1</text>
<text x="43.1" y="48.5">10uF</text>
<text x="52.8" y="48.5">0.1uF</text>
<text x="141.9" y="48.7">6</text>
<text x="141.9" y="50.6">6</text>
<text x="141.9" y="52.5">6</text>
<text x="149.6" y="48.7">R2</text>
<text x="149.6" y="50.6">R3</text>
<text x="149.6" y="52.5">R4</text>
<text x="190.4" y="49.2">10K</text>
<text x="221.4" y="52.5">J5</text>
<text x="141.9" y="54.5">6</text>
<text x="149.6" y="54.5">R5</text>
<text x="54.6" y="60.3">U4</text>
<text x="54.6" y="68.1">ASM1117-3.3</text>
<text x="107" y="70">U1</text>
<text x="107" y="66.1">MICROSD</text>
<text x="136.2" y="71.8">C5</text>
<text x="217.7" y="67.9">C8</text>
<text x="217.7" y="69.8">0.1uF</text>
<text x="221.4" y="68.1">CON_TOUCH</text>
<text x="70.3" y="77.6">C3</text>
<text x="80" y="77.6">C4</text>
<text x="136.2" y="73.7">0.1uF</text>
<text x="70.3" y="79.5">0.1uF</text>
<text x="80" y="79.5">10uF</text>
<text x="217.5" y="83.6">U3</text>
<text x="107" y="95.2">74HC541</text>
<text x="217.5" y="95.2">W25Q16BV</text>
<text x="250.7" y="91.2">C7</text>
<text x="250.7" y="93.1">0.1uF</text>
<text x="73" y="97.2">RESET</text>
<text x="73" y="99.1">SW-SPST</text>
<text x="149.6" y="97">C6</text>
<text x="149.6" y="98.9">0.1uF</text>
<text x="159.3" y="97.2">LCD_50</text>
<text x="198.1" y="106.9">ICSP</text>
<text x="52.6" y="108.8">J4</text>
<text x="153.5" y="108.8">J2</text>
<text x="198.1" y="116.6">ICSP</text>
<text x="98" y="120.3">R7</text>
<text x="98" y="122.2">10K</text>
<text x="107" y="124.4">Q2</text>
<text x="112.8" y="124.4">BBS138</text>
<text x="129.1" y="120.3">R8</text>
<text x="129.1" y="122.2">10K</text>
<text x="197.9" y="120.3">SW2</text>
<text x="52.6" y="128.2">CON_ARDUINO_POWER_FULL</text>
<text x="197.9" y="130.4">SW DIP-3</text>
<text x="114.7" y="138">Q3</text>
<text x="120.5" y="138">BBS138</text>
<text x="153.5" y="138">J1</text>
<text x="153.5" y="132.1">CON_ARDUINO_DH_FULL</text>
<text x="56.5" y="143.8">J3</text>
<text x="98" y="143.6">R9</text>
<text x="129.1" y="143.6">R10</text>
<text x="98" y="145.5">10K</text>
<text x="129.1" y="145.5">10K</text>
<text x="56.5" y="159.3">CON_ARDUINO_A</text>
<text x="153.5" y="157.4">CON_ARDUINO_DL</text>
<text x="244.7" y="176.8">2.8&quot; TFT Display Module with Capacitive Touch</text>
<text x="233.8" y="186">B</text>
<text x="249.9" y="186">DM-TFT28-116</text>
<text x="285" y="186">1.0</text>
<text x="232.1" y="192.3">www.displaymodule.com</text>
<text x="256.3" y="192.3">2015/08/05</text>
<text x="277.7" y="192.3">1</text>
<text x="285.4" y="192.3">1</text>
</g>
<text font-size="1.4" fill="#1c1c1c" x="73.6" y="106.9">SHIELD</text>
</svg>
